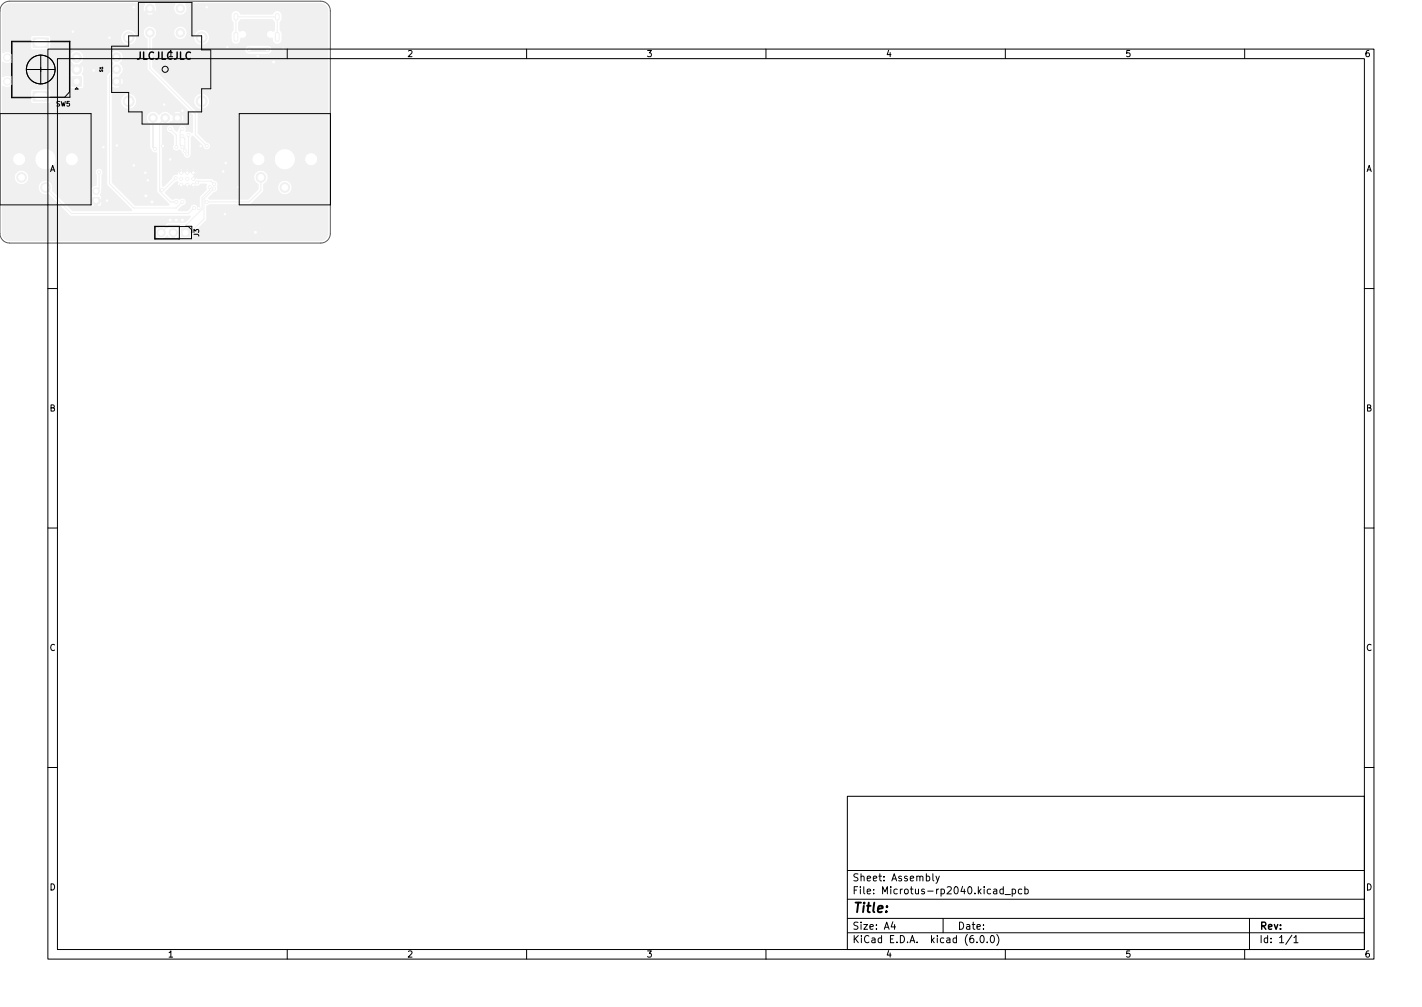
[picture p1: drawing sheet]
<svg xmlns="http://www.w3.org/2000/svg" width="297mm" height="210mm" viewBox="0 0 297 210" stroke-linecap="round" stroke-linejoin="round" font-family="sans-serif">
<g fill="#f0f0f0" stroke="#f0f0f0" stroke-width=".21">
<path d="M15 16h2v2h-2z"/>
<path d="M6.9 19.1h3.2v2h-3.2z"/>
<path d="M6.9 7.9h3.2v2h-3.2z"/>
<path d="M37.9 47.7h1.7v1.7h-1.7z"/>
<path d="M19.4 41.2h1.3v1.4h-1.3z"/>
<path d="M.9 1.3l.5-.4 .6-.1h28.1l.1 .1a1.39 1.39 0 0 0 0 1.7l1.1-1.1 1.2 1.1a1.58 1.58 0 0 0 0-1.8h3.9l.2 .1a1.43 1.43 0 0 0 .2 1.9 1.43 1.43 0 0 0 1.9-.1 1.43 1.43 0 0 0 .1-1.9h28.2a1.48 1.48 0 0 1 1.5 1.4v46.6a1.48 1.48 0 0 1-1.5 1.4h-65a1.48 1.48 0 0 1-1.5-1.4v-9.7h7.5a1.53 1.53 0 0 0 2.1 1.5l4.7 4.5 25 .1-1.2 1.2h-3.5l-1 .9a1.37 1.37 0 0 0-1.7 .8 1.37 1.37 0 0 0 .7 1.7 1.37 1.37 0 0 0 1.8-.6l1 .7v-1.4l.4-.2 .1 .2 .1 1.4 .7-.4 .6 .4h2l.3-.4v-.5l3-3 .2-3 .5-.3h8.4l2.7-2.6 .2-.2v-.8h2.9a1.51 1.51 0 0 0 2.2 1.4 1.51 1.51 0 0 0 .2-2.6 1.51 1.51 0 0 0-2.4 1v.2h-2.9v-.6a1.52 1.52 0 0 0 .6-2.4 1.52 1.52 0 0 0-2.4 0 1.52 1.52 0 0 0 .6 2.4v1l-2.1 2.1-8.2-.1v-.2l1.2-1.1a.82 .82 0 0 0 .7-.8l-.1-.5a.84 .84 0 0 0-.5-1.2l-.6-.4h-3l-.2-.3-.8 .6-.2-.3 .6-.6-.7-.6h.8l.3 .3v-.7l-.3 .4h-.8l-.2-.3-.7 .6-.6-.6-.6 .6-.8-.7-.1 .7-.8 .2-.3 .6-1.7 1.7h-.2l-.1-3.6h3.6l.3 .4 .4-.4h.6l.3 .4 .4-.4h.5l.4 .4 .4-.4h-6.9v-2.1h18.7l.3 .9 .3 .3 .7 .2a1.36 1.36 0 0 0 1.5-1.3h1.9a2.21 2.21 0 0 0 2.3 2.2 2.21 2.21 0 0 0 2.1-2.3h1.9l.3 .9 .3 .3 .7 .2a1.36 1.36 0 0 0 1.5-1.2 1.36 1.36 0 0 0-1.3-1.5 1.36 1.36 0 0 0-1.5 1.3h-1.9v-.3a2.21 2.21 0 0 0-2.4-1.9 2.21 2.21 0 0 0-2 2.3h-1.9l-.2-.7-.2-.3-.9-.4a1.37 1.37 0 0 0-1.5 1.3h-18.7v-7.2l2.4-.2a1.33 1.33 0 0 0 1.5 0l-.8-.8-.7 .8h-1l1.4-1.2h.7l.8 .8a1.36 1.36 0 0 0 0-1.5l-.8 .7h-.7l-1.4-1.1h1l.7 .8 .8-.8a1.38 1.38 0 0 0-1.5 0h-1l-.4-.2a1.57 1.57 0 0 0-1.7 .6l-.5-.4-.6-.3a1.44 1.44 0 0 0-1.5 1 1.44 1.44 0 0 0 .6 1.7v4.8l.3 .5a1.01 1.01 0 0 0 1 .7l.3 .1v8l2.5 2.7-7.1 .1-4.8-4.7v-17h1.8a1.65 1.65 0 0 0 2.4 1.5 1.65 1.65 0 0 0 .3-2.8 1.65 1.65 0 0 0-2.7 1.1v.2h-1.8l.1-2.8a1.91 1.91 0 0 0 1.6-.1l-1.1-1.2h.7l.8 .8a1.37 1.37 0 0 0 0-1.6l-.8 .8h-.7l1.1-1.1v-.2a1.45 1.45 0 0 0 0-2.4v-.2l.3-.3a1.42 1.42 0 0 0-.3-2 1.42 1.42 0 0 0-2 .4 1.42 1.42 0 0 0 .5 2v.1a1.4 1.4 0 0 0-.6 1.6l-.7 1.1v22.5l5.2 5.4-12.3 .1-1.4-1.4h5.1l.4 .5h1.5l.4-.3v-.6h-.9v.9h-.5v-.9h-.9v.4h-5.1l-2.7-2.7h7.8l.3 .8-.3 .4v.5h2.3v-.5l-.2-.4 .3-.7v-3.5a.83 .83 0 0 0-.1-1.2l-.1-.1a.82 .82 0 0 0-1 .2 .82 .82 0 0 0 0 1.1v2.1l-.1 .1a1.19 1.19 0 0 0-1.1 1.2h-7.8l-.2-.3a1.51 1.51 0 0 0-1.2-1.9 1.51 1.51 0 0 0-1.7 1.4h-7.5v-2.1h2.5v.3a1.51 1.51 0 0 0 2.4 1 1.51 1.51 0 0 0-.2-2.6 1.51 1.51 0 0 0-2.2 1.3h-2.5v-3.8h2.1l.4 1 .9 .4a1.36 1.36 0 0 0 1.5-1.3h1.9a2.21 2.21 0 0 0 2.3 2.2 2.21 2.21 0 0 0 2.1-2.3h1.9l.4 1 .9 .4a1.36 1.36 0 0 0 1.5-1.2 1.36 1.36 0 0 0-1.3-1.5 1.36 1.36 0 0 0-1.5 1.3h-1.9v-.3a2.21 2.21 0 0 0-2.4-1.9 2.21 2.21 0 0 0-2 2.3h-1.9l-.2-.7-.2-.3-.9-.4a1.36 1.36 0 0 0-1.5 1.3h-2.1v-12h5.9l.4 .4h3.4l.4-.4v-2.2l-.4-.4-3.5 .1-.3 .4v2.1h-5.9v-3.1l.2-.1a1.29 1.29 0 0 0 1.7-.2 1.29 1.29 0 0 0 0-1.8 1.29 1.29 0 0 0-1.8 0l-.1-1.5h14l.3 1-.3 .5 .1 2.3 .4 .2h2.1l.3-.1 .1-.3v-2.1l-.3-.6a1.47 1.47 0 0 0 0-1.8l-1.2 1.2-1.2-1.2-.3 .9h-14v-1.4l.2-.1a1.28 1.28 0 0 0 1.3 .2 1.28 1.28 0 0 0 .8-1.2h11.7l.3 .9 1.2 1.2 .9-.8a1.52 1.52 0 0 0-.2-2.6 1.52 1.52 0 0 0-2.2 1.3h-11.7v-.2a1.35 1.35 0 0 0-2.2-.8l-.1-1h5.9l.4 .4h3.4l.4-.4v-2.2h14.6a1.66 1.66 0 0 0 2.2 1.6 1.66 1.66 0 0 0 .8-2.6h1.7l.2 .7 .6 .6 .1 6.5 9.4 9.4v3.6l-.6-.2h-.8a.91 .91 0 0 0-.5-1.3 .85 .85 0 0 0-1 .8l-.4 .5-.5-.5a.83 .83 0 0 0-.9-.8 .83 .83 0 0 0-.8 .9 .83 .83 0 0 0 .9 .8l.6 .7v1.6a.87 .87 0 0 0 .1 1.2 .87 .87 0 0 0 1.2 0l.8 1a.82 .82 0 0 0 .9 .8 .82 .82 0 0 0 .7-.8l.1-3.5 .2-.4 2.1 2.1a.84 .84 0 0 0 .9 .8 .84 .84 0 0 0 .8-.8 .84 .84 0 0 0-.8-.9l-1.8-1.8-.1-4.3-2.3-2.4h1.5v.3a1.66 1.66 0 0 0 2.6 1.1 1.66 1.66 0 0 0-.2-2.8 1.66 1.66 0 0 0-2.4 1.4h-1.5l-7.1-7v-3.6h19.2l.3 .6 .6 .3h4a.96 .96 0 0 0 .8-1 .96 .96 0 0 0-.8-.9h-4a.95 .95 0 0 0-.9 1h-19.2v-2.3l.1-.1a1.4 1.4 0 0 0 .7-1.2v-.1h3.6a1.4 1.4 0 0 0 .8 1.4 1.4 1.4 0 0 0 1.6-.4h1.8v.3a1.66 1.66 0 0 0 1.5 1.4 1.66 1.66 0 0 0 1.7-1.2h4.6a1.03 1.03 0 0 0 1.1 .9 1.03 1.03 0 0 0 .9-1.2h.1a.84 .84 0 0 0 1.1-.7 .84 .84 0 0 0-.7-1l-.7 .2-.2-.2v-1.6l.4-.6h6.6l.4 .6v1.6l-.2 .2-.2-.1a.84 .84 0 0 0-1.2 .4 .84 .84 0 0 0 .5 1.2h.7a1.05 1.05 0 0 0 .7 1.2 1.05 1.05 0 0 0 1.2-.6l.1-1.5-.4-.8v-1.6l.4-.7v-.8a1.02 1.02 0 0 0-.9-1 1.02 1.02 0 0 0-1.1 .7h-6.6a1.09 1.09 0 0 0-1.2-.7 1.01 1.01 0 0 0-.8 1v.8l.4 .7v1.6l-.4 .6v1.4h-4.6v-.1a1.65 1.65 0 0 0-1.4-2 1.65 1.65 0 0 0-1.8 1.6h-1.8l.2-.3a1.4 1.4 0 0 0-.9-2 1.4 1.4 0 0 0-1.7 1.3h-3.6v-.1a1.4 1.4 0 0 0-1.4-1.2 1.4 1.4 0 0 0-1.4 1.3h-1.7l-.1-.2a1.66 1.66 0 0 0-1.9-.3 1.66 1.66 0 0 0-1 1.5h-14.6l-.4-.4h-3.3l-.5 .4v2.2h-5.9v-7.1h30a1.32 1.32 0 0 0 1.6 0l-.8-.8-.8 .8h-30l.1-1.1z"/>
<path d="M34.6 40.1l.8-.8h5.3l-.3-.3-.4 .3h-.5l-.4-.3-.3 .3h-.6l-.4-.3-.3 .3h-2.1l1.3-1.2 .3-.1 .2 .1-.2 .5 .1 .4 .7-.7 .7 .6 .6-.6 .7 .6 .5-.5 .8 .6 .5-.3 .3-.3h1.2v1.2l-1.5 1.5v2.3l-.2 .1a.94 .94 0 0 0-.9-.9 .88 .88 0 0 0-.8 .9l-.6 .5h-1.8v-.2l.8-.8a.82 .82 0 0 0 .7-1.2 .82 .82 0 0 0-1.3-.2l-.7-.3-1 .3-1.2-1.3z"/>
<circle cx="31.3" cy="1.8" r=".89"/>
<circle cx="37.7" cy="1.8" r=".89"/>
<circle cx="31.3" cy="6.9" r=".89"/>
<circle cx="37.7" cy="6.9" r=".89"/>
<circle cx="32" cy="24.6" r=".89"/>
<circle cx="34.5" cy="24.6" r=".89"/>
<circle cx="37" cy="24.6" r=".89"/>
<circle cx="26.9" cy="7.8" r="1.14"/>
<circle cx="42.1" cy="7.8" r="1.14"/>
<circle cx="26.9" cy="21.1" r="1.14"/>
<circle cx="42.1" cy="21.1" r="1.14"/>
<circle cx="24.3" cy="11.9" r=".89"/>
<circle cx="24.3" cy="14.5" r=".89"/>
<circle cx="24.3" cy="17" r=".89"/>
<circle cx="59.5" cy="39.1" r="1"/>
<circle cx="54.5" cy="37" r="1"/>
<circle cx="9.5" cy="39.1" r="1"/>
<circle cx="4.5" cy="37" r="1"/>
<circle cx="1.5" cy="17" r=".75"/>
<circle cx="1.5" cy="12" r=".75"/>
<circle cx="16" cy="12" r="1"/>
<circle cx="16" cy="14.5" r="1"/>
<circle cx="36.2" cy="48.6" r=".85"/>
<circle cx="33.7" cy="48.6" r=".85"/>
<circle cx="39.1" cy="36.1" r=".3"/>
<circle cx="39.1" cy="37.3" r=".3"/>
<circle cx="40.4" cy="37.3" r=".3"/>
<circle cx="37.8" cy="38.6" r=".3"/>
<circle cx="40.4" cy="38.6" r=".3"/>
<circle cx="37.8" cy="36.1" r=".3"/>
<circle cx="37.8" cy="37.3" r=".3"/>
<circle cx="39.1" cy="38.6" r=".3"/>
<circle cx="40.4" cy="36.1" r=".3"/>
<circle cx="20.1" cy="39.9" r=".67"/>
<circle cx="32.4" cy="31.1" r=".3"/>
<circle cx="38.1" cy="42.2" r=".3"/>
<circle cx="36.8" cy="42.2" r=".3"/>
<circle cx="55.9" cy="10.4" r=".4"/>
<circle cx="52.1" cy="10.4" r=".4"/>
<circle cx="44.7" cy="38.5" r=".3"/>
<circle cx="41.1" cy="38.1" r=".3"/>
<circle cx="33.8" cy="39.7" r=".3"/>
<circle cx="36.7" cy="37.2" r=".3"/>
<circle cx="43.2" cy="30.5" r=".3"/>
<circle cx="40.5" cy="43.4" r=".3"/>
<circle cx="43.2" cy="42.2" r=".3"/>
<circle cx="38.6" cy="31.5" r=".3"/>
<circle cx="38.1" cy="28.4" r=".3"/>
<circle cx="39.4" cy="28.2" r=".3"/>
<circle cx="39.1" cy="32.3" r=".3"/>
<circle cx="38.1" cy="26.9" r=".3"/>
<circle cx="38.1" cy="30.7" r=".3"/>
<circle cx="36.8" cy="30.7" r=".3"/>
<circle cx="35.6" cy="26.9" r=".3"/>
<circle cx="20.7" cy="35.9" r=".3"/>
<circle cx="43.8" cy="39.1" r=".3"/>
<circle cx="30.4" cy="36.1" r=".3"/>
<circle cx="22.9" cy="7.9" r=".3"/>
<circle cx="49.8" cy="39.1" r=".3"/>
<circle cx="41.5" cy="43.5" r=".3"/>
<circle cx="43.2" cy="1.5" r=".3"/>
<circle cx="53.3" cy="48.5" r=".4"/>
<circle cx="30.9" cy="37.7" r=".3"/>
<circle cx="35.6" cy="46" r=".4"/>
<circle cx="41.9" cy="30.5" r=".3"/>
<circle cx="27.9" cy="34.5" r=".3"/>
<circle cx="36.8" cy="46" r=".4"/>
<circle cx="19.6" cy="14.7" r=".3"/>
<circle cx="57.1" cy="12.9" r=".4"/>
<circle cx="34.3" cy="21.8" r=".3"/>
<circle cx="46.6" cy="35.8" r=".3"/>
<circle cx="30.5" cy="40.9" r=".4"/>
<circle cx="53.8" cy="11.7" r=".3"/>
<circle cx="47.5" cy="9.9" r=".3"/>
<circle cx="35.6" cy="33.3" r=".3"/>
<circle cx="27.9" cy="1.5" r=".3"/>
<circle cx="38.1" cy="46" r=".4"/>
<circle cx="38.1" cy="23.1" r=".3"/>
<circle cx="22.4" cy="41.9" r=".3"/>
<circle cx="34" cy="30.5" r=".3"/>
<circle cx="47" cy="44.7" r=".3"/>
<circle cx="24.4" cy="30.4" r=".3"/>
<circle cx="47.1" cy="34" r=".3"/>
<circle cx="59.2" cy="10.2" r=".3"/>
<circle cx="31.7" cy="42.2" r=".4"/>
<circle cx="21.6" cy="30.7" r=".3"/>
<circle cx="15.2" cy="6.6" r=".3"/>
<circle cx="44.7" cy="39.4" r=".3"/>
</g>
<path d="M49.3 3.2v.6M49.3 7.1v1.1M57.9 3.2v.6M57.9 7.1v1.1" fill="none" stroke="#f0f0f0" stroke-width="1"/>
<g fill="none" stroke="#f0f0f0" stroke-width=".21">
<path d="M24.3 14.5l-1.4 1.5v22.3l5 5.1h8.9l1.3-1.2M31.3 6.9v7.4l9.5 9.5v4.3l2.4 2.4M49.3 7.7v-4.2h8.6v4.2M9.5 39.1l5.4 5.5h24.5l1.1-1.2M20.7 35.9v3.4l-.6 .6M34.5 24.6l-1.2 1.2v14.1l2.3 2.3h1.2M35.6 26.9l1.2 1.3v2.5M36.7 37.2l-2.5 2.5h-.4M38.1 28.4l.5 .5v2.6M38.1 26.9l-.5 .5v2.8l.5 .5M39.4 28.2v3.8l-.3 .3M41.1 38.1l.3-.3h2.7l.6 .7"/>
<path d="M43.8 39.1v.6l-1.6 1.6v2.4l-3.3 3.3h-3.6l-1.6 1.6M44.7 39.4l-2.1 2.1v4.2l-2.9 2.9h-1M54.5 37v2.7l-2.4 2.5h-8.9"/>
</g>
<path d="M32 24.6v6.1l.4 .4" fill="none" stroke="#f0f0f0" stroke-width=".41"/>
<path d="M52.1 10.4h3.8" fill="none" stroke="#f0f0f0" stroke-width=".89"/>
<g fill="#fff" stroke="#fff" stroke-width=".21">
<circle cx="32.4" cy="31.1" r=".15"/>
<circle cx="38.1" cy="42.2" r=".15"/>
<circle cx="36.8" cy="42.2" r=".15"/>
<circle cx="55.9" cy="10.4" r=".2"/>
<circle cx="52.1" cy="10.4" r=".2"/>
<circle cx="44.7" cy="38.5" r=".15"/>
<circle cx="41.1" cy="38.1" r=".15"/>
<circle cx="33.8" cy="39.7" r=".15"/>
<circle cx="36.7" cy="37.2" r=".15"/>
<circle cx="43.2" cy="30.5" r=".15"/>
<circle cx="40.5" cy="43.4" r=".15"/>
<circle cx="43.2" cy="42.2" r=".15"/>
<circle cx="38.6" cy="31.5" r=".15"/>
<circle cx="38.1" cy="28.4" r=".15"/>
<circle cx="39.4" cy="28.2" r=".15"/>
<circle cx="39.1" cy="32.3" r=".15"/>
<circle cx="38.1" cy="26.9" r=".15"/>
<circle cx="38.1" cy="30.7" r=".15"/>
<circle cx="36.8" cy="30.7" r=".15"/>
<circle cx="35.6" cy="26.9" r=".15"/>
<circle cx="20.7" cy="35.9" r=".15"/>
<circle cx="43.8" cy="39.1" r=".15"/>
<circle cx="30.4" cy="36.1" r=".15"/>
<circle cx="22.9" cy="7.9" r=".15"/>
<circle cx="49.8" cy="39.1" r=".15"/>
<circle cx="41.5" cy="43.5" r=".15"/>
<circle cx="43.2" cy="1.5" r=".15"/>
<circle cx="53.3" cy="48.5" r=".2"/>
<circle cx="30.9" cy="37.7" r=".15"/>
<circle cx="35.6" cy="46" r=".2"/>
<circle cx="41.9" cy="30.5" r=".15"/>
<circle cx="27.9" cy="34.5" r=".15"/>
<circle cx="36.8" cy="46" r=".2"/>
<circle cx="19.6" cy="14.7" r=".15"/>
<circle cx="57.1" cy="12.9" r=".2"/>
<circle cx="34.3" cy="21.8" r=".15"/>
<circle cx="46.6" cy="35.8" r=".15"/>
<circle cx="30.5" cy="40.9" r=".2"/>
<circle cx="53.8" cy="11.7" r=".15"/>
<circle cx="47.5" cy="9.9" r=".15"/>
<circle cx="35.6" cy="33.3" r=".15"/>
<circle cx="27.9" cy="1.5" r=".15"/>
<circle cx="38.1" cy="46" r=".2"/>
<circle cx="38.1" cy="23.1" r=".15"/>
<circle cx="22.4" cy="41.9" r=".15"/>
<circle cx="34" cy="30.5" r=".15"/>
<circle cx="47" cy="44.7" r=".15"/>
<circle cx="24.4" cy="30.4" r=".15"/>
<circle cx="47.1" cy="34" r=".15"/>
<circle cx="59.2" cy="10.2" r=".15"/>
<circle cx="31.7" cy="42.2" r=".2"/>
<circle cx="21.6" cy="30.7" r=".15"/>
<circle cx="15.2" cy="6.6" r=".15"/>
<circle cx="44.7" cy="39.4" r=".15"/>
<circle cx="31.3" cy="1.8" r=".45"/>
<circle cx="37.7" cy="1.8" r=".45"/>
<circle cx="31.3" cy="6.9" r=".45"/>
<circle cx="37.7" cy="6.9" r=".45"/>
<circle cx="32" cy="24.6" r=".44"/>
<circle cx="34.5" cy="24.6" r=".44"/>
<circle cx="37" cy="24.6" r=".44"/>
<circle cx="26.9" cy="7.8" r=".7"/>
<circle cx="42.1" cy="7.8" r=".7"/>
<circle cx="26.9" cy="21.1" r=".7"/>
<circle cx="42.1" cy="21.1" r=".7"/>
<circle cx="24.3" cy="11.9" r=".44"/>
<circle cx="24.3" cy="14.5" r=".44"/>
<circle cx="24.3" cy="17" r=".44"/>
<circle cx="59.5" cy="33.2" r="1.7"/>
<circle cx="54" cy="33.2" r=".85"/>
<circle cx="65" cy="33.2" r=".85"/>
<circle cx="59.5" cy="39.1" r=".6"/>
<circle cx="54.5" cy="37" r=".6"/>
<circle cx="15" cy="33.2" r=".85"/>
<circle cx="9.5" cy="33.2" r="1.7"/>
<circle cx="4" cy="33.2" r=".85"/>
<circle cx="9.5" cy="39.1" r=".6"/>
<circle cx="4.5" cy="37" r=".6"/>
<circle cx="1.5" cy="17" r=".5"/>
<circle cx="1.5" cy="12" r=".5"/>
<circle cx="16" cy="17" r=".5"/>
<circle cx="16" cy="12" r=".5"/>
<circle cx="16" cy="14.5" r=".5"/>
<circle cx="38.7" cy="48.6" r=".5"/>
<circle cx="36.2" cy="48.6" r=".5"/>
<circle cx="33.7" cy="48.6" r=".5"/>
<circle cx="39.1" cy="36.1" r=".17"/>
<circle cx="39.1" cy="37.3" r=".17"/>
<circle cx="40.4" cy="37.3" r=".17"/>
<circle cx="37.8" cy="38.6" r=".17"/>
<circle cx="40.4" cy="38.6" r=".17"/>
<circle cx="37.8" cy="36.1" r=".17"/>
<circle cx="37.8" cy="37.3" r=".17"/>
<circle cx="39.1" cy="38.6" r=".17"/>
<circle cx="40.4" cy="36.1" r=".17"/>
<circle cx="50.7" cy="7.2" r=".32"/>
<circle cx="56.5" cy="7.2" r=".33"/>
<circle cx="20.1" cy="41.9" r=".4"/>
<circle cx="20.1" cy="39.9" r=".4"/>
</g>
<path d="M7.9 8.9h1.3M7.9 20.1h1.3" fill="none" stroke="#fff" stroke-width="1.5"/>
<path d="M49.3 3.2v.6M49.3 7.1v1.1M57.9 3.2v.6M57.9 7.1v1.1" fill="none" stroke="#fff" stroke-width=".6"/>
<g fill="none" stroke="#000" stroke-width=".21">
<path d="M2.4 13.2v2.6M2.4 17.8v2.6h4.1M5.5 14.5h6M6.5 8.6h-4.1v2.6M8.5 11.5v6M10 10.2h277v190.1h-277zM10.5 8.6h4.1v11.7h-12.1v-11.6h12v10.5l-1 1.1M12 12.2h273v186.1h-273zM15.7 18.6l.3-.3 .3 .3zM28.9 .5h11.2v7h2v2.9h1.9v8.1h-1.9v4.9h-2.8v2.5h-9.6v-2.5h-2.8v-4.1h-3.6v-9.7h3.6v-2.1h2zM60 10.2v2M110 10.2v2"/>
<path d="M160 10.2v2M210 10.2v2M260 10.2v2M0 23.7h19v19.1h-19zM50 23.7h19v19.1h-19zM32.3 47.2h5.2v2.7h-5.2zM32.4 47.3h7l.6 .6v1.9h-7.6zM38.7 47.2h1.4v1.4M10 60.2h2M285 60.2h2M10 110.2h2M285 110.2h2"/>
<path d="M10 160.2h2M177 166.3h108v32h-108zM285 160.2h2M60 198.3v2M110 198.3v2M160 198.3v2M177 194.8h108M177 191.8h108M177 187.8h108M177 181.8h108M186.5 192.5l-.4 1h1M186.9 193v1"/>
<path d="M194.9 182.4v1.3l.2 .2M195.5 182.9l.4 1M196.2 182.9l-.5 1.4-.2 .1M197 191.8v3M204.1 196.7v.1M204.9 195.4l.2-.1a.8 .8 0 0 1 .5 .8 .8 .8 0 0 1-.5 .7 1 1 0 0 1-.2-1.4zM206.2 196.7v.1M207 195.5l.2-.2a.8 .8 0 0 1 .5 .8 .8 .8 0 0 1-.5 .7l-.2-.1-.1-.4zM208.2 195.1a1.72 1.72 0 0 1 0 2.3M209.6 185.7l-.5-.1-.2 .3 .1 .7h.6M209.6 185.1v1.5M209.9 186.8h1.2"/>
<path d="M210 198.3v2M211.4 185.7l.5-.1 .2 .3-.1 .7h-.6M211.4 185.6v1.5M213.4 185.7l-.4-.1-.3 .3 .2 .7h.5M214.1 185.7l.4-.1 .3 .3-.2 .7h-.5M214.1 185.1v1.5M260 198.3v2M261 191.8v6.5M269.9 195.3l-1.3 1.9M270.3 195.8l.4-.5v1.5M270.3 196.8h.8"/>
<circle cx="8.5" cy="14.5" r="3"/>
<circle cx="34.5" cy="14.5" r=".63"/>
</g>
<path d="M.6 .8l.7-.4 .7-.2h65a2 2 0 0 1 2 2v46.5a2 2 0 0 1-2 2h-65a2 2 0 0 1-2-2v-46.5l.2-.8z" fill="none" stroke="#575757" stroke-width=".21"/>
<text font-size="2.8" x="178" y="190.6">Title:</text>
<g font-size="2.1">
<text x="28.4" y="12.4">JLCJLCJLC</text>
<text x="178" y="184">Sheet: Assembly</text>
<text x="178" y="186.7">File: Microtus-rp2040.kicad_pcb</text>
<text x="178" y="196.9">KiCad E.D.A. kicad (6.0.0)</text>
<text x="178" y="194.1">Size: A4</text>
<text x="200" y="194.1">Date:</text>
<text x="263" y="194.1">Rev:</text>
<text x="263" y="196.9">Id: 1/1</text>
</g>
<g font-size="1.8">
<text x="35" y="11.9">1</text>
<text x="85" y="11.9">2</text>
<text x="135" y="11.9">3</text>
<text x="185" y="11.9">4</text>
<text x="235" y="11.9">5</text>
<text x="285" y="11.9">6</text>
<text x="10.3" y="35.9">A</text>
<text x="285.3" y="35.9">A</text>
<text x="10.3" y="85.9">B</text>
<text x="285.3" y="85.9">B</text>
<text x="10.3" y="135.9">C</text>
<text x="285.3" y="135.9">C</text>
<text x="10.3" y="185.9">D</text>
<text x="285.3" y="185.9">D</text>
<text x="35" y="199.9">1</text>
<text x="85" y="199.9">2</text>
<text x="135" y="199.9">3</text>
<text x="185" y="199.9">4</text>
<text x="235" y="199.9">5</text>
<text x="285" y="199.9">6</text>
</g>
<g font-size="1.4">
<text x="11.7" y="22.2">SW5</text>
<text x="41.6" y="49.4" transform="rotate(-90 41.6 49.4)">J3</text>
</g>
<text font-size=".8" x="21.5" y="15" transform="rotate(-90 21.5 15)">S1</text>
</svg>
